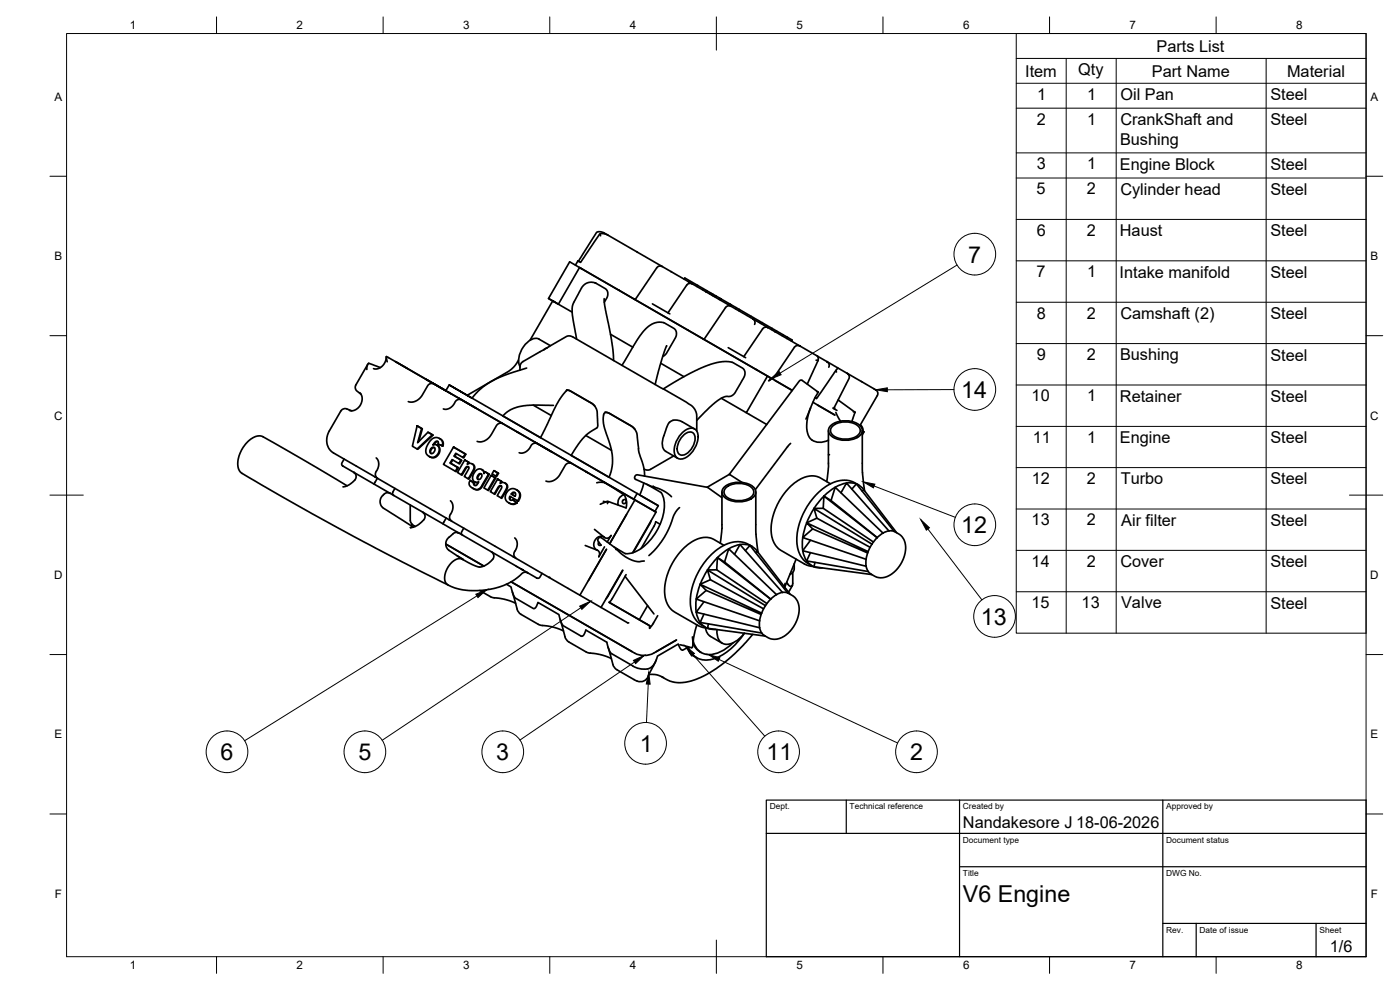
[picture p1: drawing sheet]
<svg xmlns="http://www.w3.org/2000/svg" width="420mm" height="297mm" viewBox="0 0 420 297" stroke-linecap="round" stroke-linejoin="round" font-family="sans-serif">
<!-- layer: Visible -->
<g fill="none" stroke="#000" stroke-width=".51">
<path d="M180 70.2l-5.7 8.5-.9-.4-.7 1.3M182.4 70.5l-2-.9-1.3 .1-5.5 8.7M182.4 70.5l-1.2-.4h-.8l-.4 .1 .3 .5M182.4 70.5l16.4 9.5M164.6 89.6l1.3 .7M165.9 90.3l1.4 .8M165.9 90.3l-6.8 11.8M167.3 91.1l.3 .2M167.6 91.3l6.3-11 56.4 32.5-6.3 11-7.5-4.3M167.6 91.3l4.1 2.3M173.9 80.3l.9 .5M178.6 84.9l.3 .1"/>
<path d="M178.6 84.9l3.1 1.7 .5 .7 .2 1.4-1 2M178.6 84.9l-1.8-.2-1.7 .9-.6 .9-2.6 4.9-.1 3 1.2 7.4M181.3 89.6l.3 2.6 2 10.6 .5 5.4M185.7 87.1l-14.7-8.5-6.4 11 2.7 1.5M185.7 87v.1M185.7 87.1l4.6 2.7M190.3 89.8l47.5 27.4M190.4 89.7h.1M195.8 91.2l5.2 3M205.3 83.8l.2-.4 3.9 2.2M206.4 99h.1M206.6 84.5l.5 .5"/>
<path d="M207.8 85.2l-9-5.2-.9-.2-.7 .4-6.6 9.7M209.4 85.6l2.7 1.6M209.4 85.6l-.2 .4M211.1 86.6l-.2 .4M212.1 87.2l1.7 1-.2 .4M212.1 87.2l-.2 .4M213.3 87.9l-.2 .3M213.8 88.2l1.1 .6M214.1 88.4l-.2 .3M214.9 88.8l4.3 2.5M214.9 88.8l-.2 .4M216 89.4l-.2 .4"/>
<path d="M216.3 89.6l-.2 .4M219.2 91.3l2.7 1.6M219.2 91.3l-.2 .4M219.4 91.9l-11.6-6.7-.9-.2-.8 .5-5.6 8.4M220.9 92.3l-.2 .4M221.9 92.9l6.5 3.7-.2 .4M221.9 92.9l-.2 .3M225.4 94.9l-.2 .3M225.9 95.6l.6 .7v1M228.5 97.1l.2-.3 3 1.8M230.5 98.3l-11-6.4-.9-.2-.8 .5-6.5 9.6M231.7 98.6l4.6 2.6"/>
<path d="M231.7 98.6l-.2 .3M233.1 99.3l-.2 .4M107.9 117.8l.5 .5 .3 .9-.1 1.2-.4 1-.8 1-.6 .5-1.1 .4-.8-.2M110.4 109.3l-3.8 6.6 .3 1.2 1.5 1.2M114.2 110.3l-3.6-1.3-.4 .9-.1 1M115.9 107.1l-.4 1.7-.9 1.1-1.4 .8-1.1-.1M116.2 108.5l-.2-1.5 6.3 3.6M127.9 113.8l5.9 3.4-15.1-8.7 11.2 6.5M129.9 114.9l3.9 2.3M129.9 114.9l-.2 .1M134.5 117.6l16 9.3M134.5 117.6h.1"/>
<path d="M134.8 115.5l-1 1.7 56.4 32.6 1-1.7M135.3 118.1l-5-2.9-.9-.2-1 .6-1.7 3.1-1.1 1.1-1.5 .8-1.6-.1M138.1 119.8l-.4-.3 5.2 3-4.4-2.5-.8-.2-.8 .4-1 1.5-.9 .8-.9 .3-1-.1M155.6 108l-1.3 2-1.6 1.4-12.5 7.2M156 111l.1-1.5 .9-1 13-7.5 .6-.2 .9 .1 36 20.8 1 1.1 .5 1.3 .1 5.2M158.1 110.4l-6.4 2.1-4.3 1.9-3 2.1-2.7 3-6.9-4 62.8 36.2-1 1.8-6.4-3.7M164.2 104.3l-1 .6M165.2 103.7l-3.4-2a4.1 4.1 0 0 0-4.7 2.4 5.9 5.9 0 0 0-1 5.9M170.1 117l1.1 .3 6.2 3.6 1.2 1M183.2 100.3l6.7 3.9M198.3 109l7 4M198.9 106.9l.8-.5 .9-1.4 2.2-3.8 .2-1.4-.6-1.2-3.1-1.8-2.1-.1-2.4 1.1-1.9 1.9-1.8 2.6-4.4 7.3"/>
<path d="M199.1 116.7l9.5-5.5 3.7-1.5 2.6-.9 2.6-.3 1.8 .1 .9 .3 2.8 1.6 .5 .8v1.5l-3.1 5.3-1 .7-1.8 .2-2 1-2.8 2.4-3.7 3.7M200 103.8l-1.7 5.1-1.7 6.5M211 101.7h.1M218.5 104.3l5.3 3M227 110.9h.1M230.3 112.8l1 .6-.4 .7M231.7 113.6l-1 .7M235 100.4l-.2 .4M236.3 101.2l1.4 .8-.1 .4M236.3 101.2l-.2 .3M240.1 103.8l-9.6-5.5-.8-.1-.8 .4-5.7 8.4M244.9 108.1h.6"/>
<path d="M245.1 117.5l.5 .2-1.2 2-2.5 6M245.3 106.8l.3 .6-.1 .8-3.2 7.1M245.3 106.8l9 5.2 .5 .7v.9l-4.6 9M245.3 106.8l-5.4-3.1-1.1 .1-6.9 10M245.6 117.7l-4.9-3.6-.7 .1-21.2 28.2M248.2 108.5l.6 .9-.1 .8M251 111.6l-.1-.4-5.9 8.4-.4-.3M251.4 110.4l-.5 .8M254.3 112l8.5 5 .6 .8-.1 .9-5.2 9M103.3 137.7l-.8 1.5 .3 .6 12 6.9 46.3 26.7h.7l.9-1.4M105.5 123.3l-1.7-.7-.9 .2-.6 .5-3.9 7-.4 1.7 .2 1.5 .7 1.3 .8 .8 12.8 7.5M112.9 137.4l.5 .7 .3 .9-.3 1.5-.8 1.7 .1 .6 .4 .6 21.6 12.5"/>
<path d="M125.2 127.8l-1.4 6.1 1.4 .8 4.6-4.3-1.4-.7-3.1 3.1 1.2-4.2-1.3-.8 1.5 .9M126.5 128.6l.2 .1-1.1 3.8M128.4 129.7l1.6 .9M129.3 132l.9-.6 1.1-.1 1.1 .6 .4 .9-.1 .9-1.3-.5 .1-.7-.5-.1-1.1 1.1h1.1l.6 .4 .2 .8-.1 .9-.3 .7-.8 .7-.6 .2-.9-.1-.8-.5-.5-1.1 .3-1.5zM129.5 134.4l.6-.2 .5 .4-.2 .8-.7 .7-.5-.1-.2-.4zM129.8 130.4l.2 .2-4.6 4.2-.2-.1M130.4 134.3l-.5 .1-.5 .6-.2 .6 .2 .5M131.1 133.5l.6 .5 .3 .8-.4 1.5-.7 .7-.7 .3-1.4-.4M131.4 132.5l-.6 .2-.6 .7M131.4 133.2l1.5 .6M131.9 131.6l1 .9 .1 1-.1 .3-.2-.1M135.1 138.9l2.4 1.4"/>
<path d="M135.9 138l-.6 1M136.1 134.1l-3 5.2 3.6 2.1 .7-1.2-2.3-1.3 .6-1 2 1.2 .6-1.1-2-1.2 .5-.8 2.2 1.3 .6-1.1-3.5-2.1 3.7 2.2M136.3 136.8l2.2 1.3M137 136.1l-.5 .9M138.3 138l.2 .1-.6 1.1-.2-.1M139.5 138l-2.2 3.8 1.2 .7 1.3-2.2 .7-.3 .2 .6-1.4 2.4 1.2 .7 1.8-3.4-.1-.6-.4-.4-.6-.3-1 .3 .4-.7-1.1-.6 1.3 .8M139.6 136.2l.2 .1-.6 1.1-.2-.1M140.6 138.6l.2 .2-.2 .3M141.7 139.2l.7 .6 .1 .7-1.4 2.7-.4 .6-.2-.1M150.5 126.9l.2 .1M150.5 126.9h-.1M155.2 129.5l16 9.3"/>
<path d="M155.2 129.5h.1M155.2 129.5v.1M156 130.1l-5.1-3-.8-.1-1.1 .6-1.6 2.9-1.1 1.2-1.7 .9-1.4-.2M160 121.5l5.4 3.2M160.5 132.6l.3 .4M165.7 135.7l-4.3-2.6-.8-.1-1 .4-.8 1.3-1 .9-1 .3-1-.1M166.1 121.6l-6.2-.1-4.3 .6-2.8 1.1-1.9 1.6 11.3 6.5 4.7-9.6 1.2-2.1 1.8-2.4h1.1l6.6 3.8 .8 .8 .8 1.6 .2 4.1-.3 .9-2.7 1.7-1.5 1.5-3.5 5 11.4 6.6 .9-3.3v-3.4l-.5-2.8-1.9-5.8-.3-2 .3-1.8 .3-.3h.8l7.2 4.1 1.2 1.4 .4 1.1 .5 5.1 1.5 4.6 .2 2.8M171 138.9h.4M175.8 130.7l7.7 4.4M181.6 123.6l1.3 .4 6.4 3.7 1.3 1.1M199.2 130.7a3.8 3.8 0 0 0 .6 4.7l3.6 2.1M202.2 136.8l-7.1 4.1-1 .1-.8-.3"/>
<path d="M204.7 129.9a3.1 3.1 0 0 1 4.2-.9 5.7 5.7 0 0 1-1.2 6.6l-.5 .7a3.1 3.1 0 0 1-4.3 .8 5.7 5.7 0 0 1 1.2-6.5zM204.9 130.8a2.19 2.19 0 0 1 3.4-.5 5.2 5.2 0 0 1-3.6 6.3 1.84 1.84 0 0 1-1.4-2.6l.4-1.4zM208.4 128.7l-3.8-2.2-1.5-.4a2.97 2.97 0 0 0-3.2 2.8l-.7 1.8M224 123.8l6.1 3.6M237.3 133l-10.6 13.9M243.3 122.4l-.8 2.5-.4 2.5 .1 2 .8 1.9a3.8 3.8 0 0 0 4.9 1.1l.7-.3M244 120.7l6.5 3.8M248.6 129.2v10.9l-.5 4.4M249.5 127.6a7.2 7.2 0 0 1 8.9 .5 2.13 2.13 0 0 1-1.1 3.1 7.3 7.3 0 0 1-8.3-.9 1.91 1.91 0 0 1 .5-2.7zM250 122.4l1.2 .8M250 127.7a6.3 6.3 0 0 1 7.9 .5 1.89 1.89 0 0 1-1 2.8 6.3 6.3 0 0 1-7.3-.8 1.7 1.7 0 0 1 .4-2.5zM250.4 122.2l.1 .6"/>
<path d="M250.8 123.7l1.4 2.7M251.5 120.1l5.1 3.6M256.1 123.6l.5 .1-.9 2.8M258.2 127.5l.6 .8 .2 1.1M258.8 129.2v12.3l.7 5.8M258.8 129.3l.5 .3-.5 .9M104.2 145.8l-17.3-10.2-8.7-4.8-1.4 .1-1.5 .8-1.5 1.4-1.2 1.8-.9 2.1-.3 1.9 .1 1.5 .7 1.2a826.8 826.8 0 0 0 62.2 33.9M106.2 141.7l.6 .9-.2 1.3-1.9 1.6-1.8 .6M112.5 143.1l.4 .1M112.5 143.1l.8 .5M113.2 143.5l-1 1.7M117.1 148l-.5-.2-.9 .1-1.3 1.3-.3 1.4 .4 1.3 .6 .6 9 5.7"/>
<path d="M118.5 146.5l-.7 1.4 .4 .8M123.1 158.2l.2 .1M123.1 151.5l.1 5 .4 .7 1 .8M123.6 157.2v.6M126.8 153.7l.7 .9 .1 .6-.4 .7-1.8 1.6-.9 .5-1.3 .3M133.9 155.4l-1 1.7M134.7 155.9l.5 .1M134.7 155.9l.9 .5M135.2 150.3l.5 .6 .2 .9-.1 1.3-.9 1.9 .5 1.2 18.7 10.9M137.4 140.2l.1 .1-.6 1.2-.2-.1M137.7 159.9l-.5-.1-.8 .1-1.7 1.4-.8 1-.1 1.2 .2 .8 .6 .7 4.2 2.8M139.2 158.5l-.7 1.3 .4 .8"/>
<path d="M140.6 140.1l-.6 .3-1.3 2.2-.2-.1M141.1 144.1l1.3 1M142.2 144.9l.3 .8M142.4 144.6l1.2 .2M142.7 141.3l.7-.5 .8-.1 .8 .6 .2 .8 .3-.6 1.1 .7-2.2 3.9-1.2 .8-1.7-.6-.7-1.1 .3-1.1 1.1 .8v.5l.4 .3 .5-.2 .6-.9h-1.1l-.7-.7v-1.1zM143.6 142.4l.7-.3 .3 .4-.3 1-.6 .4-.3-.1-.2-.4zM144.5 142.2l-.5 .1-.4 .5-.2 .6 .1 .5M144.6 140.9l.5 .4 .3 .5M145.5 141.5l1.4 .8M146.6 142.2l.3 .1-2.6 4.2-.7 .4-.6 .1-1.2-.6M147.4 142.6l-2.2 3.8 1.2 .7 2.2-3.8-1.2-.7 1.4 .8M148.2 141.2l-.5 1 1.1 .7 .6-1-1.2-.7 1.4 .8"/>
<path d="M148.6 143.3l.2 .1-2.2 3.8-.2-.1M149.3 143.7l-2.1 3.8 1.1 .7 1.4-2.3 .7-.1 .1 .7-1.3 2.2 1.2 .7 1.7-3.4-.2-.7-.5-.4-.7-.1-.6 .2 .3-.6-1.1-.7 1.3 .8M149.4 141.9l.2 .1-.6 1-.2-.1M150.4 144.4l.2 .1-.2 .4M150.5 145.8l-.7 .3-1.3 2.2-.2-.1M151.6 144.9l.6 .6 .1 .9-1.7 3.1-.2-.1M152.4 147.3l.6-.5 .9-.2 1.1 .3 .7 .6 .3 1.3-.6 1.5-2.4-1.4-.1 .5 .3 .6h.7l1.1 .8-1.4 .4-1.6-.9-.4-1.4zM152.6 150.8l1.4 .5 1.2-.4M153.2 149l-.1 .6 .2 .5M153.4 148.2l1.2 .7M153.7 147.9l.3-.2 .6 .2 .1 .5-.1 .5-1.2-.7zM153.9 150l1.3 .9"/>
<path d="M154.6 147.8l-.5 .1-.5 .4M154.9 146.9l.9 .7 .4 .9-.3 1.3-.3 .6-.2-.1M155 150.8l.2 .1M175.8 141.5l14.7 8.5-7.5 13.1M175.8 141.5h.1M176.7 142l-5.1-2.9-.9-.2-1 .6-1.8 3.1-1 1.1-1.5 .7-1.5-.1M178.4 158.8l3.2 2.6h.9l.9-.7-1.2 1.9M181.1 150.4l1.1 .1M181.3 144.6l.2 .2-1.3-.1-1.1 .2M181.5 144.8l5.7 3.6M182.4 150.5l-2.3 .8M187.3 148.4l.5 1 .2 1.1-.1 1.9-5.4-1.9-.2 .6"/>
<path d="M187.3 148.4a2.56 2.56 0 0 0-1.8 3.1M188 154.4l-5 8.8M190.5 150l6.4 3.7-.5-.3M193.2 144.9l-1.2 3.6 5.6 3.2M194 145.3l4.1 2.3a6.3 6.3 0 0 1 1.1 5.9 16.8 16.8 0 0 1-8.9 12.2 3.7 3.7 0 0 1-3.1 .1l-2.9-1.7M195.4 156.2l-5.4 9.6M196 145.8a1.34 1.34 0 0 0 1.3 .7l2.5 1.1 1.7 1.4M196.1 146.2l.7 .2M196.3 146.2l-5.7-2.4-.2-.5 .2-.5 .7-.3 21 3.7M196.9 153.7l-7 12.1M198.1 157.3l-1.3-.8-.5 1.4-3.9 6.7M203.9 152.3l-1.6 2.2-1.3 3.6-1.7 3.2-2.2 3.1-2.3 2.3"/>
<path d="M212.3 146.2l4.4 3.1M216.7 147.6v10.9l-.5 4.5M217.5 146a7.2 7.2 0 0 1 9 .5 2.13 2.13 0 0 1-1.1 3.2 7.3 7.3 0 0 1-8.4-1 1.91 1.91 0 0 1 .5-2.7zM218 146.2a6.3 6.3 0 0 1 7.9 .5 1.89 1.89 0 0 1-1 2.8 6.3 6.3 0 0 1-7.3-.9 1.7 1.7 0 0 1 .4-2.4zM222.7 144.7l-3.8-2.4-6.7 3.9M226.8 147.6v12.3l.7 5.8M242.1 156.9a13.5 13.5 0 0 0-.3 11 5 5 0 0 0 4.9 2.5M243.9 158.7l-3 2.6 19 6.5M244.3 152.5l-2.2 4.4M245.2 155.5l-3.1 1.4M247.1 152.5l-2.8 .1M247.3 148.9l2.1 1.3"/>
<path d="M247.3 148.8l-3 3.7M249.2 145.2l-3.7-2.1-2.5-.3-1.7 .4-1.8 1-2.8 2.2-1.3 1.6-1.7 2.7-1.7 4.2-.5 2.4-.1 1.9 .2 1.9 .5 1.4a5.6 5.6 0 0 0 2.4 2.7l7.2 4.2 2.4 .6M252.4 147.9l1.6-3 12.8 14.4M255.7 146.8l1.3-1.6 11.3 14.2M257.7 145.5l-1.9-1-1.6-.4-1.9 .1-2.3 .6-2.1 1.2-2.1 1.6-1.9 2.1-1.9 2.6-1.5 3.2-.8 2.3-.5 2.7v2.7l.6 2.5 .8 1.5 1.3 1.5 1.7 1.1M258.7 147.3l.5-.3 9.9 12.8M259.2 147a5.7 5.7 0 0 0-7.4-1.4l-2.1 1.2-2.4 2M265 160l-14.3-13.8-1.3 4 13.9 11.1M265 159.9l-1.8 1.4M266.8 159.3l1.5 .1M266.8 159.3l-1.8 .6M268.3 159.4l2.2 1.4 .7 1 .4 1.1 .2 1.1-.1 1.8-1.1 3-1.9 2.5-2.4 1.7-1.5 .3h-1.1l-2.3-1.1"/>
<path d="M133.8 163.2l11.4 6.6M137.2 166.8l1.8 1.2M144 177.2l3.5 2 4.3 .7 2.9 1.1M147.5 165.6l.7 .9-.2 1.1-1.7 1.6-1.8 .9h-.7l-1.1-.3-4.5-2.2-1 .1-1 .6-1.4 1.3-1 1.9-.4 2.2 .4 1.3 1.8 1.1 3.3 .9 4.2 .2 3-.2 2.8-.6 2.3-.8 2.8-1.3 3-2.5 .9-.1 .5 .2M152 175.3l1.4 .8 .7 2.4 .6 1 5.5 3.1 .8-.6 .4-1.3 6.3 3.7 .8 2.5 .6 .9 5.3 3.1h.4l.4-.4 .6-1.5 6.3 3.7 .7 2.4 .7 1 6.4 3.7M153.4 174.6l37.1 21.4a6.2 6.2 0 0 0 5.6 0l6.9-4M153.8 177.6l1.1 3.9a4.3 4.3 0 0 0 1.5 2.8l5.5 3.2 4.3 .7 2.9 1.1M154.1 167.1l.4 .1M154.1 167.1l.8 .5M154.5 161.4l.5 .7 .2 1-.2 1.4-.8 1.6 .1 .7 .4 .6 19.3 11.2 8-13.8-5.4 9.4M174 178.6l14.4 8.3M175.6 163.7l3.9 1.5 .4 .8-.2 1.1 1.7-3"/>
<path d="M179.7 162.6a.57 .57 0 0 0-.1 .8 .57 .57 0 0 0 .8 .1l-1-1.3 .1-.5 .5-.5 .5 .1 4.8 3.6M181.4 161.2a2.24 2.24 0 0 0-2.9 .9 2.24 2.24 0 0 0 .7 2.9M183.8 179.6l-1 1.1M184.8 164.9a1.11 1.11 0 0 1 1.1 .8l1.8 1.4 2.5 1.2M185.2 164.8l.6 .6M186.8 171.1l-6.4 11.2M186.9 171.1l-5 8.6M187.6 172.9l8.7 11.3M187.9 172.4l-4.2 7.2M190.4 168.3l1.2 .2 1.8-.2M210.1 175.3a13.5 13.5 0 0 0-.2 11 5 5 0 0 0 4.9 2.5M211.9 177.2l-3 2.5 19.1 6.6"/>
<path d="M212.3 171l-2.2 4.3M213.2 173.9l-3.1 1.4M215.1 171h-2.8M215.3 167.3l2.1 1.3M215.3 167.3l-3 3.7M217.3 163.6l-3.9-2.1-2.2-.2-1.5 .3-1.8 .8-3.1 2.5-2.6 3.4-1.1 2.1-.9 2.4-.7 2.9v2l.2 1.8 .5 1.5a5.7 5.7 0 0 0 2.3 2.6l7.2 4.2 2.4 .6M220.4 166.3l1.7-2.9 12.7 14.3M223.7 165.2l1.4-1.6 11.3 14.3M225.7 164l-1.8-1-2.2-.5-2.2 .3-1.7 .6-2.3 1.3-2.1 1.8-1.9 2.1-1.4 2.1-1.6 3.2-.9 2.7-.4 2.4v2.6l.3 1.8 1 2.1 1.2 1.5 2 1.2M226.8 165.8l.5-.4 9.8 12.9M227.3 165.4a5.7 5.7 0 0 0-7.4-1.3l-2.2 1.2-2.4 2M231.3 179.8l-1.6 1.9"/>
<path d="M231.3 179.8l-16-12.5-.2 3.7 15.1 10.1M233 178.4l-14.3-13.7-1.3 3.9 13.9 11.2M233 178.4l-1.7 1.4M234.8 177.7l1.6 .2M234.8 177.7l-1.8 .7M235.6 175.1l-.2 1M236.1 174.7l.9 1.2h.6l.2-.3M236.4 177.9l2.2 1.4 1.1 2 .1 1.2-.1 1.8-1.1 2.9-1 1.6-1.2 1.3-1 .8-1.5 .7-1.3 .2-1.1-.1-2.1-1M237.2 172.3l-.1 .1M237.8 175.7l-1.2 2M237.9 171.7l-.1 3.9M238.4 169.2a2.64 2.64 0 0 1-.8 2.8l-.4 .3"/>
<path d="M238.9 167.8l-3.4 8.4M243.2 165.8l-1.1 2.5 18.4 3.2M243.2 162.1l-2.3 3.2 19 4.6M244.6 168.7l-.3 1.4 17.3 2.3M259.9 169.9a3.1 3.1 0 0 0 1.5 2.3M260.5 165.5l-18.4-8.6 1.8 1.8 16.5 7.2M260.5 165.5l-.6 2.3v2.1M261.7 163.3l-17.4-10.7 .9 2.9 15.9 8.7M261.7 163.2l-1.2 2.3M263.2 161.3l-1.5 1.9M263.2 161.3l-15.9-12.4-.2 3.6 15 10.1M168.1 185.9l1.1 3.9a4.3 4.3 0 0 0 1.6 2.8l5.4 3.2 4.4 .7 2.9 1.1"/>
<path d="M182.5 194.2l1.1 3.9a4.3 4.3 0 0 0 1.5 2.8l5.2 3a2.81 2.81 0 0 0 4.3-1.1M182.8 180.7l12.2 7.1M194.4 181.7l-2.5 4.3M196.8 198.4l-2.2 4.4M197.4 184.7l-2.5 3.8 .1-.7M206.5 194.2l.3 1 .5 .9 1.8 1.2M206.5 194.2l-1.8 .9-.7-.7-.4-1.2-6.3 3.7-.9 2.2-1.1 1.2a4.3 4.3 0 0 1-4.3 .1l-1.2-.6M207.8 191.1l.2 2.1-.3 1.1-3.6-.9M208 193.1l.9 1.4 1.5 1.3M208 192.4a5.2 5.2 0 0 0 7.9 3.3l2.5-1.4 1.6-1.4M209.1 187.5l-.8 3-.4 2.9M211.3 184.3l-1.2 2.5 18.5 3.1"/>
<path d="M211.3 180.5l-2.4 3.2 19.1 4.6M211.7 188.4l.3 1.1 .9 1.2 3.8 2.3M212.6 187.2l-.3 1.3 17.4 2.3M215.2 188.9a3.5 3.5 0 0 0 3.1 4.4 7.7 7.7 0 0 0 5.1-3.3M223.4 190a17 17 0 0 1-10.7 8 5.5 5.5 0 0 1-6.2-3.9M225.9 190.3l-2.9 3.4-4.4 4.1-3.7 2.8-4.7 2.7-3.2 1.1-3.4 .4-2.6-.4-2.4-1.3M228 188.3a3.1 3.1 0 0 0 1.4 2.4M228.6 184l-18.5-8.7 1.8 1.9 16.5 7.2M228.6 184l-.6 2.3v2M229.7 181.7l-17.4-10.7 .9 2.9 16 8.8M229.7 181.7l-1.1 2.3M194.8 202.4h2.1l2.2 .9"/>
<circle cx="187.4" cy="150.5" r=".61"/>
</g>
<g fill="#000">
<circle cx="248.6" cy="136.4" r=".25"/>
<circle cx="164.7" cy="173.2" r=".25"/>
<circle cx="188.4" cy="186.9" r=".25"/>
</g>
<!-- layer: BORDER -->
<g fill="none" stroke="#000" stroke-width=".3">
<path d="M20 10.1h390v276.9h-390zM65 5.1v5M115 5.1v5M165 5.1v5M215 5.1v10M265 5.1v5M315 5.1v5M365 5.1v5M15 52.9h5M410 52.9h5M15 100.7h5M410 100.7h5"/>
<path d="M15 148.6h10M405 148.6h10M15 196.4h5M410 196.4h5M15 244.2h5M410 244.2h5M65 287v5M115 287v5M165 287v5M215 282.1v9.9M265 287v5M315 287v5"/>
<path d="M365 287v5"/>
</g>
<!-- layer: TITLEBLOCK -->
<path d="M230 240.1h180v46.9h-180zM230 250h180M254 240.1v9.9M288 240.1v46.9M349 240.1v46.9M288 260.1h122M349 277.1h61M359 277.1v9.9M395 277.1v9.9" fill="none" stroke="#000" stroke-width=".36"/>
<!-- layer: Parts Lists -->
<g fill="none" stroke="#000" stroke-width=".3">
<path d="M305 10.1h105v179.9h-105zM305 17.5h105M320 17.5v172.5M335 17.5v172.5M380 17.5v172.5M305 25h105M305 32.5h105M305 45.9h105M305 53.4h105M305 65.8h105M305 78.3h105M305 90.7h105"/>
<path d="M305 103.1h105M305 115.5h105M305 127.9h105M305 140.3h105M305 152.7h105M305 165.1h105M305 177.6h105"/>
</g>
<!-- layer: Balloons -->
<g fill="none" stroke="#000" stroke-width=".3">
<circle cx="292.6" cy="76.3" r="6.3"/>
<circle cx="292.6" cy="116.9" r="6.3"/>
<circle cx="292.6" cy="157.5" r="6.3"/>
<circle cx="298.5" cy="185" r="6.3"/>
<circle cx="68.1" cy="225.6" r="6.3"/>
<circle cx="109.5" cy="225.6" r="6.3"/>
<circle cx="150.9" cy="225.6" r="6.3"/>
<circle cx="193.7" cy="223" r="6.3"/>
<circle cx="233.7" cy="225.6" r="6.3"/>
<circle cx="275" cy="225.6" r="6.3"/>
</g>
<!-- layer: 0 -->
<path d="M231.1 113.8l2.7-2.4 .6 1zM262.8 117l3.5-.6v1.1zM259.1 144.6l3.5 .7-.5 1.1zM276.4 155.9l2.5 2.5-.9 .7zM142.8 178.3l3.3-1.4-2.7 2.4zM174 181.9l3.2-1.5-2.6 2.4zM190.1 198.1l3.2-1.4-2.5 2.4zM205.7 193.8l2.7 2.3-.9 .7zM212.6 196.4l3.4 .9-.4 1.1zM194.7 201.8l.4 3.5-1.1-.1z" fill="#000" stroke="#000" stroke-width=".3"/>
<path d="M287.2 79.5l-53.1 32.5M286.3 116.9l-20 .1M262.3 145.8l24.4 9.4M278.5 158.7l16.2 21.3M143.1 178.8l-69.7 43.5M174.3 182.4l-59.6 39.7M190.4 198.6l-34.4 23.4M208 196.5l21.5 24.4M215.8 197.9l53.6 25M194.5 205.3l-.5 11.5" fill="none" stroke="#000" stroke-width=".3"/>
<g font-size="7">
<text x="290.6" y="78.8">7</text>
<text x="288.4" y="119.4">14</text>
<text x="288.5" y="160">12</text>
<text x="294.4" y="187.4">13</text>
<text x="192.1" y="225.5">1</text>
<text x="66.2" y="228">6</text>
<text x="107.5" y="228">5</text>
<text x="148.9" y="228">3</text>
<text x="230" y="228.1">11</text>
<text x="273.2" y="228.1">2</text>
<text x="289" y="270.6">V6 Engine</text>
</g>
<g font-size="4.9">
<text x="347.1" y="15.5">Parts List</text>
<text x="307.7" y="23">Item</text>
<text x="323.6" y="22.5">Qty</text>
<text x="345.7" y="23">Part Name</text>
<text x="386.3" y="23">Material</text>
<text x="311.3" y="29.9">1</text>
<text x="326.3" y="29.9">1</text>
<text x="336.3" y="30.1">Oil Pan</text>
<text x="381.3" y="30">Steel</text>
<text x="311.2" y="37.4">2</text>
<text x="326.3" y="37.4">1</text>
<text x="336.2" y="37.5">CrankShaft and</text>
<text x="381.3" y="37.5">Steel</text>
<text x="336.1" y="43.4">Bushing</text>
<text x="311.1" y="50.8">3</text>
<text x="326.3" y="50.8">1</text>
<text x="336.1" y="50.9">Engine Block</text>
<text x="381.3" y="50.9">Steel</text>
<text x="311.1" y="58.3">5</text>
<text x="326.2" y="58.3">2</text>
<text x="336.2" y="58.5">Cylinder head</text>
<text x="381.3" y="58.5">Steel</text>
<text x="311.1" y="70.7">6</text>
<text x="326.2" y="70.7">2</text>
<text x="336.1" y="70.8">Haust</text>
<text x="381.3" y="70.9">Steel</text>
<text x="311.1" y="83.1">7</text>
<text x="326.3" y="83.2">1</text>
<text x="336" y="83.3">Intake manifold</text>
<text x="381.3" y="83.3">Steel</text>
<text x="311.1" y="95.6">8</text>
<text x="326.2" y="95.6">2</text>
<text x="336.2" y="95.7">Camshaft (2)</text>
<text x="381.3" y="95.7">Steel</text>
<text x="311.1" y="108">9</text>
<text x="326.2" y="108">2</text>
<text x="336.1" y="108.1">Bushing</text>
<text x="381.3" y="108.2">Steel</text>
<text x="309.6" y="120.4">10</text>
<text x="326.3" y="120.4">1</text>
<text x="336.1" y="120.5">Retainer</text>
<text x="381.3" y="120.6">Steel</text>
<text x="309.9" y="132.8">11</text>
<text x="326.3" y="132.8">1</text>
<text x="336.1" y="132.9">Engine</text>
<text x="381.3" y="133">Steel</text>
<text x="309.6" y="145.2">12</text>
<text x="326.2" y="145.2">2</text>
<text x="336.4" y="145.3">Turbo</text>
<text x="381.3" y="145.4">Steel</text>
<text x="309.6" y="157.6">13</text>
<text x="326.2" y="157.6">2</text>
<text x="336.5" y="157.8">Air filter</text>
<text x="381.3" y="157.8">Steel</text>
<text x="309.6" y="170.1">14</text>
<text x="326.2" y="170.1">2</text>
<text x="336.2" y="170.2">Cover</text>
<text x="381.3" y="170.2">Steel</text>
<text x="309.6" y="182.5">15</text>
<text x="324.6" y="182.5">13</text>
<text x="336.5" y="182.6">Valve</text>
<text x="381.3" y="182.6">Steel</text>
<text x="289" y="248.5">Nandakesore J 18-06-2026</text>
<text x="399.1" y="285.7">1/6</text>
</g>
<g font-size="3.5">
<text x="39" y="8.8">1</text>
<text x="89" y="8.8">2</text>
<text x="139" y="8.8">3</text>
<text x="189" y="8.8">4</text>
<text x="239" y="8.8">5</text>
<text x="289" y="8.8">6</text>
<text x="339" y="8.8">7</text>
<text x="389" y="8.8">8</text>
<text x="16.3" y="30.2">A</text>
<text x="411.3" y="30.2">A</text>
<text x="16.3" y="78">B</text>
<text x="411.3" y="78">B</text>
<text x="16.2" y="125.9">C</text>
<text x="411.2" y="125.9">C</text>
<text x="16.2" y="173.7">D</text>
<text x="411.2" y="173.7">D</text>
<text x="16.3" y="221.6">E</text>
<text x="411.3" y="221.6">E</text>
<text x="16.4" y="269.4">F</text>
<text x="411.4" y="269.4">F</text>
<text x="39" y="290.8">1</text>
<text x="89" y="290.8">2</text>
<text x="139" y="290.8">3</text>
<text x="189" y="290.8">4</text>
<text x="239" y="290.8">5</text>
<text x="289" y="290.8">6</text>
<text x="339" y="290.8">7</text>
<text x="389" y="290.8">8</text>
</g>
<g font-size="2.5">
<text x="231" y="242.9">Dept.</text>
<text x="255" y="242.9">Technical reference</text>
<text x="289" y="242.9">Created by</text>
<text x="350" y="242.9">Approved by</text>
<text x="289" y="252.8">Document type</text>
<text x="350" y="252.8">Document status</text>
<text x="289" y="262.9">Title</text>
<text x="350" y="262.9">DWG No.</text>
<text x="350" y="279.9">Rev.</text>
<text x="360" y="279.9">Date of issue</text>
<text x="396" y="279.9">Sheet</text>
</g>
</svg>
